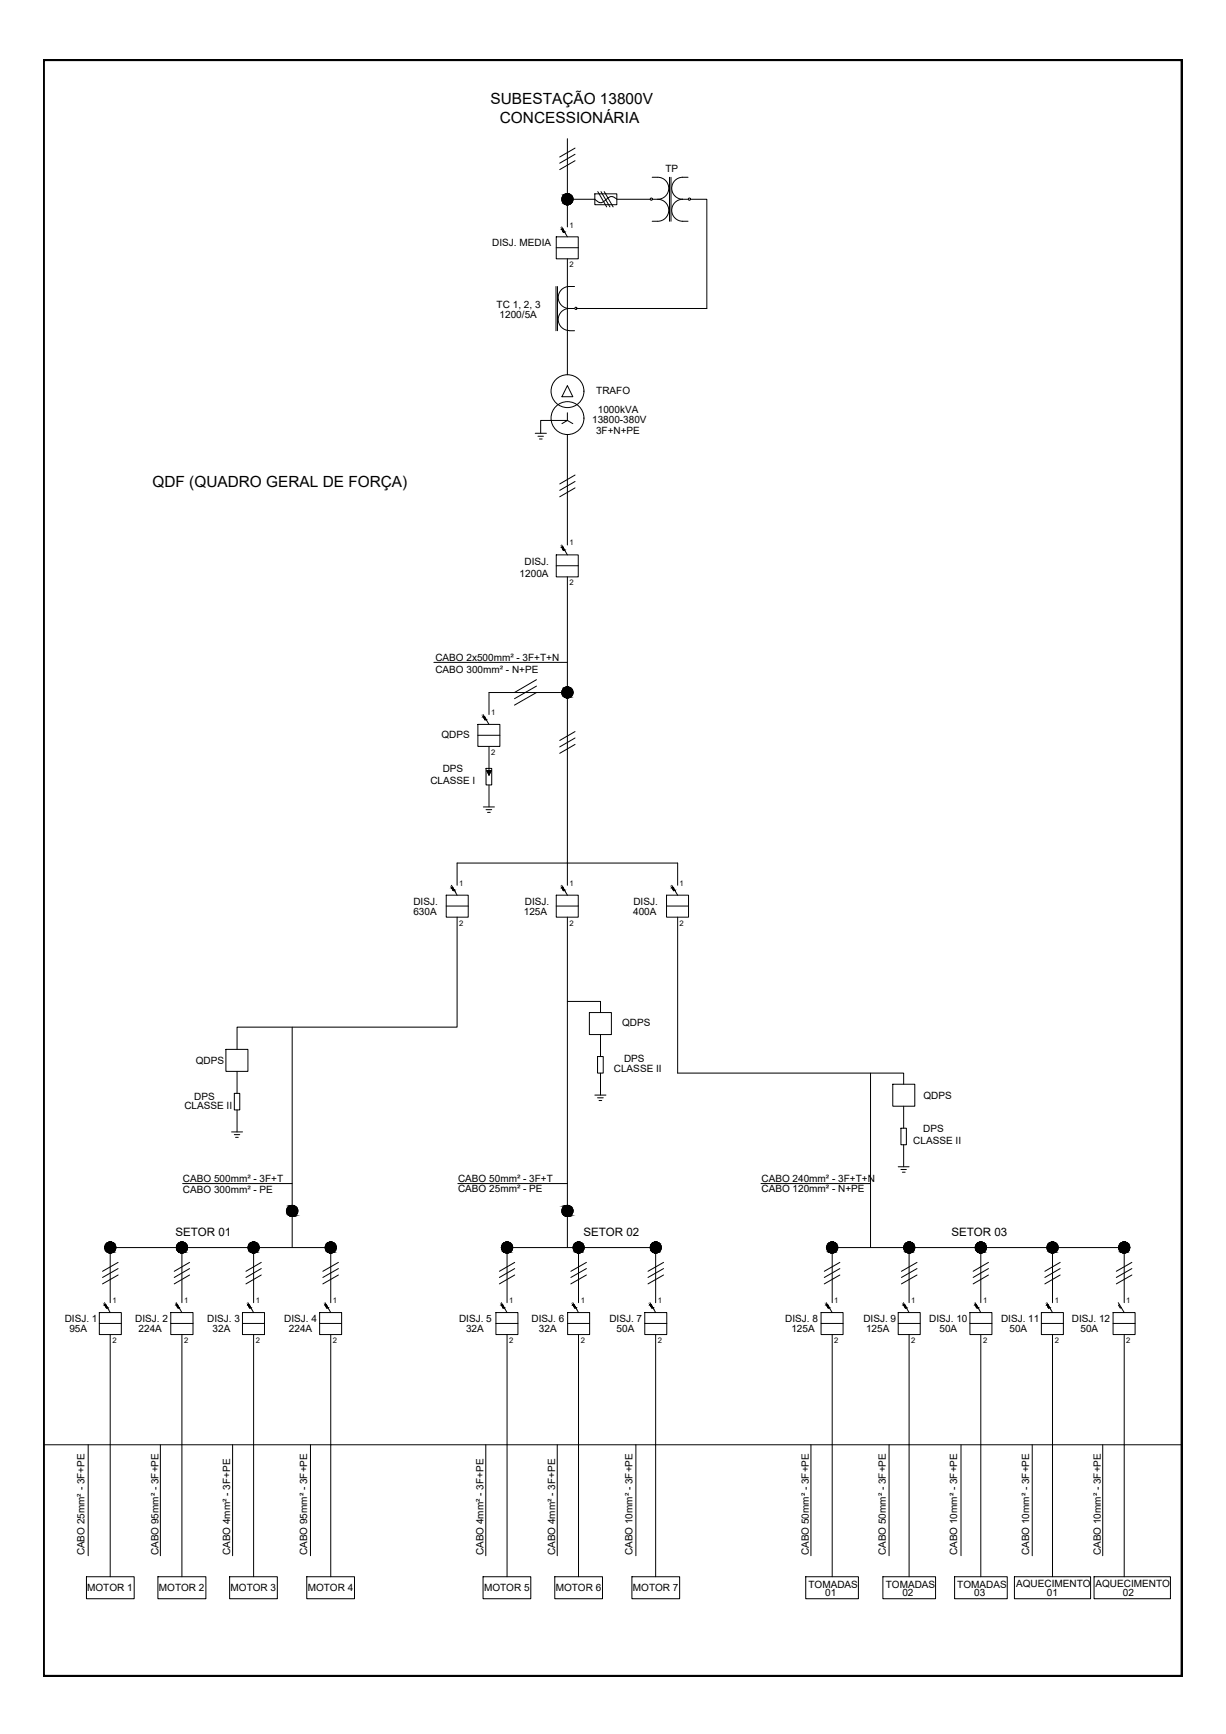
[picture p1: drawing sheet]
<svg xmlns="http://www.w3.org/2000/svg" width="210mm" height="297mm" viewBox="0 0 210 297" stroke-linecap="round" stroke-linejoin="round" font-family="sans-serif">
<!-- layer: P01 -->
<g fill="none" stroke="#000" stroke-width=".17">
<path d="M96.2 38.9l.9 1.7M96.4 39.2l-.2 .1 .3 .5 .1-.1M97.1 23.8v9.4M97.1 35.1v3.8M98.1 34.1h3.7l.5 .4a.9 .9 0 0 0 1.4-.3l.3-.1a1.02 1.02 0 0 1 1.6 0h5.7M98.5 25.4l-2.7 1.5M98.5 27.5l-2.7 1.6M98.5 26.4l-2.7 1.6M101.8 33.2h3.8v1.9h-3.8zM102.3 32.8l1.6 2.6M102.9 32.8l1.5 2.6M103.4 32.8l1.6 2.6"/>
<path d="M111.7 30.4a2.4 2.4 0 0 1 2.5 .9 1.88 1.88 0 0 1-1.6 2.8M111.7 34.1h.9M112.6 34.1a1.88 1.88 0 0 1 1.9 1.9 1.88 1.88 0 0 1-1.9 1.9h-.9M114.6 30.4v7.5M114.9 30.4v7.5M116.9 34.1h.9M116.9 37.9h.9M116.9 30.4h.9M116.9 30.4a1.88 1.88 0 0 0-1.9 1.9 1.88 1.88 0 0 0 1.9 1.8 1.88 1.88 0 0 0-1.9 1.9 1.88 1.88 0 0 0 1.9 1.9M118.2 34.1h2.8v18.7h-22.3M95.2 49.1v7.6M95.2 40.6h3.8v3.7h-3.8z"/>
<path d="M95.2 42.4h3.8M95.4 49.1v7.6M97.1 44.3v19.9M97.4 56.7h1M97.4 52.8h1M97.4 49.1h1M97.5 49.1a1.88 1.88 0 0 0-1.9 1.9 1.88 1.88 0 0 0 1.9 1.8 1.88 1.88 0 0 0-1.9 1.9 1.88 1.88 0 0 0 1.9 1.9M91.6 74.2h1.9M92.1 74.7h.9M92.4 75.2h.4M96.2 72.6l.9-.6h-4.5v2.2M97.1 66.1l1 1.9h-1.9z"/>
<path d="M97.1 70.7v1.3l1 .6M97.1 74.5v18.9M95.2 95.1h3.8v3.7h-3.8zM95.2 96.9h3.8M96.2 93.4l.9 1.7M96.4 93.7l-.2 .1 .3 .5 .1-.1M97.1 98.8v18.9M98.5 81.4l-2.7 1.5M98.5 83.6l-2.7 1.5M98.5 82.5l-2.7 1.5M74.3 113.5h22.8M91.8 116.4l-3.7 2.2"/>
<path d="M91.8 118.6l-3.7 2.2M91.8 117.5l-3.7 2.2M96.2 118.6h-12.5v3.8M97.1 119.6v32.1M81.8 124.1h3.8v3.8h-3.8zM81.8 126h3.8M82.7 122.4l1 1.7M82.7 138.2h2M82.9 122.7l-.2 .1 .3 .5 .2-.1M83.2 131.6h1v2.9h-1zM83.2 138.7h1M83.3 132h.8l-.4 .8z"/>
<path d="M83.5 139.2h.4M83.7 127.9v4.1M83.7 134.5v3.7M98.5 125.3l-2.7 1.5M98.5 127.5l-2.7 1.5M98.5 126.4l-2.7 1.5M76.4 153.3h3.8v3.8h-3.8zM76.4 155.2h3.8M77.3 151.7l1 1.6M77.5 152l-.2 .1 .3 .5 .2-.1M78.3 157.1v18.9h-37.7v3.8M78.3 151.7v-3.9h37.7v3.9"/>
<path d="M95.2 153.3h3.8v3.8h-3.8zM95.2 155.2h3.8M96.2 151.7l.9 1.6M96.4 152l-.2 .1 .3 .5 .1-.1M97.1 157.1v56.6M114.1 153.3h3.8v3.8h-3.8zM114.1 155.2h3.8M115 151.7l1 1.6M115.2 152l-.2 .1 .3 .5 .2-.1M116 157.1v26.7h33v29.9M38.7 179.8h3.7v3.7h-3.7zM50 176v37.7"/>
<path d="M97.1 171.5h5.7v2M100.9 173.5h3.8v3.7h-3.8zM102.8 177.2v3.8M39.7 193.9h1.8M40.1 187.3h.9v2.8h-.9zM40.1 194.4h.9M40.3 194.8h.5M40.6 183.5v3.8M40.6 190.1v3.8M101.8 187.6h1.9M102.3 181h1v2.8h-1zM102.3 188.1h1"/>
<path d="M102.6 188.5h.4M102.8 183.8v3.8M149 183.8h5.7v1.9M152.9 185.7h3.7v3.8h-3.7zM153.8 199.9h1.8M154.2 193.3h1v2.8h-1zM154.7 189.5v3.8M154.7 196.1v3.8M18.9 214.6v8.6M19.8 213.7h10.4M20.2 216.3l-2.6 1.5M20.2 218.4l-2.6 1.5"/>
<path d="M20.2 217.3l-2.6 1.5M31.1 214.6v8.6M31.3 202.7h18.7M32.1 213.7h10.3M32.5 216.3l-2.7 1.5M32.5 218.4l-2.7 1.5M32.5 217.3l-2.7 1.5M43.4 214.6v8.6M44.4 213.7h11.3M44.7 216.3l-2.6 1.5M44.7 218.4l-2.6 1.5M44.7 217.3l-2.6 1.5"/>
<path d="M56.6 214.6v8.6M57.9 216.3l-2.6 1.5M57.9 218.4l-2.6 1.5M57.9 217.3l-2.6 1.5M78.4 202.7h18.7M86.8 214.6v8.6M87.7 213.7h10.4M88.1 216.3l-2.6 1.5M88.1 218.4l-2.6 1.5M88.1 217.3l-2.6 1.5M99 214.6v8.6M100 213.7h11.3"/>
<path d="M100.4 216.3l-2.7 1.5M100.4 218.4l-2.7 1.5M100.4 217.3l-2.7 1.5M112.3 214.6v8.6M113.6 216.3l-2.7 1.5M113.6 218.4l-2.7 1.5M113.6 217.3l-2.7 1.5M130.3 202.7h18.7M142.5 214.6v8.6M143.4 213.7h11.3M143.8 216.3l-2.7 1.5M143.8 218.4l-2.7 1.5"/>
<path d="M143.8 217.3l-2.7 1.5M154.2 200.3h1M154.5 200.8h.5M155.6 214.6v8.6M156.6 213.7h10.4M157 216.3l-2.7 1.5M157 218.4l-2.7 1.5M157 217.3l-2.7 1.5M167.9 214.6v8.6M168.9 213.7h10.4M169.2 216.3l-2.6 1.5M169.2 218.4l-2.6 1.5"/>
<path d="M169.2 217.3l-2.6 1.5M180.2 214.6v8.6M181.1 213.7h10.4M181.5 216.3l-2.6 1.5M181.5 218.4l-2.6 1.5M181.5 217.3l-2.6 1.5M192.5 214.6v8.6M193.8 216.3l-2.7 1.5M193.8 218.4l-2.7 1.5M193.8 217.3l-2.7 1.5M17 224.8h3.8v3.8h-3.8zM17 226.7h3.8"/>
<path d="M17.9 223.2l1 1.6M18.1 223.5l-.2 .1 .3 .5 .2-.1M18.9 228.6v41.5M29.2 224.8h3.8v3.8h-3.8zM29.2 226.7h3.8M30.2 223.2l.9 1.6M30.4 223.5l-.2 .1 .3 .5 .1-.1M31.1 228.6v41.5M41.5 224.8h3.8v3.8h-3.8zM41.5 226.7h3.8M42.4 223.2l1 1.6M42.6 223.5l-.1 .1 .2 .5 .2-.1"/>
<path d="M43.4 228.6v41.5M54.7 224.8h3.8v3.8h-3.8zM54.7 226.7h3.8M55.7 223.2l.9 1.6M55.8 223.5l-.1 .1 .3 .5 .1-.1M56.6 228.6v41.5M84.9 224.8h3.8v3.8h-3.8zM84.9 226.7h3.8M85.8 223.2l1 1.6M86 223.5l-.1 .1 .2 .5 .2-.1M86.8 228.6v41.5M97.2 224.8h3.8v3.8h-3.8z"/>
<path d="M97.2 226.7h3.8M98.1 223.2l.9 1.6M98.3 223.5l-.2 .1 .3 .5 .2-.1M99 228.6v41.5M110.4 224.8h3.8v3.8h-3.8zM110.4 226.7h3.8M111.3 223.2l1 1.6M111.5 223.5l-.2 .1 .3 .5 .2-.1M112.3 228.6v41.5M140.6 224.8h3.7v3.8h-3.7zM140.6 226.7h3.7M141.5 223.2l1 1.6"/>
<path d="M141.7 223.5l-.2 .1 .3 .5 .2-.1M142.5 228.6v41.5M153.8 224.8h3.8v3.8h-3.8zM153.8 226.7h3.8M154.7 223.2l.9 1.6M154.9 223.5l-.2 .1 .3 .5 .2-.1M155.6 228.6v41.5M166.1 224.8h3.7v3.8h-3.7zM166.1 226.7h3.7M166.9 223.2l1 1.6M167.2 223.5l-.2 .1 .3 .5 .2-.1M167.9 228.6v41.5"/>
<path d="M178.3 224.8h3.8v3.8h-3.8zM178.3 226.7h3.8M179.2 223.2l1 1.6M179.4 223.5l-.1 .1 .2 .5 .2-.1M180.2 228.6v41.5M190.6 224.8h3.7v3.8h-3.7zM190.6 226.7h3.7M191.5 223.2l1 1.6M191.7 223.5l-.2 .1 .3 .5 .2-.1M192.5 228.6v41.5M7.5 247.5h194.8M15.1 247.5v19"/>
<path d="M27.5 247.5v19M39.8 247.5v19M53.2 247.5v19M83.2 247.5v19M95.4 247.5v19M108.9 247.5v19M138.8 247.5v19M152.2 247.5v19M164.5 247.5v19M176.7 247.5v19M188.8 247.5v19M14.8 270.1h8.2v3.8h-8.2z"/>
<path d="M27 270.1h8.2v3.8h-8.2zM39.3 270.1h8.2v3.8h-8.2zM52.5 270.1h8.2v3.8h-8.2zM82.7 270.1h8.2v3.8h-8.2zM95 270.1h8.2v3.8h-8.2zM108.2 270.1h8.2v3.8h-8.2zM138 270.1h9v3.8h-9zM151.2 270.1h9v3.8h-9zM163.4 270.1h9.1v3.8h-9.1zM173.7 270.1h13v3.8h-13zM187.3 270.1h13.1v3.8h-13.1z"/>
<circle cx="97.2" cy="34.1" r=".95"/>
<circle cx="111.5" cy="34.1" r=".19"/>
<circle cx="118" cy="34.1" r=".19"/>
<circle cx="98.6" cy="52.8" r=".19"/>
<circle cx="97.2" cy="71.6" r="2.82"/>
<circle cx="97.2" cy="67" r="2.82"/>
<circle cx="97.2" cy="118.6" r=".95"/>
<circle cx="18.9" cy="213.7" r=".95"/>
<circle cx="31.2" cy="213.7" r=".95"/>
<circle cx="43.4" cy="213.7" r=".95"/>
<circle cx="50" cy="207.4" r=".95"/>
<circle cx="56.6" cy="213.7" r=".95"/>
<circle cx="86.8" cy="213.7" r=".95"/>
<circle cx="97.2" cy="207.4" r=".95"/>
<circle cx="99.1" cy="213.7" r=".95"/>
<circle cx="112.3" cy="213.7" r=".95"/>
<circle cx="142.5" cy="213.7" r=".95"/>
<circle cx="155.7" cy="213.7" r=".95"/>
<circle cx="167.9" cy="213.7" r=".95"/>
<circle cx="180.2" cy="213.7" r=".95"/>
<circle cx="192.5" cy="213.7" r=".95"/>
</g>
<g fill="#000" stroke="#000" stroke-width=".17">
<path d="M96.2 39.3h.2l.2 .4zM96.2 39.3h.2zM96.2 93.8h.2l.2 .4zM96.2 93.8h.2zM82.7 122.8h.3l.2 .4zM82.7 122.8h.3zM83.3 132h.8l-.4 .8zM77.3 152.1h.2zM77.5 152.5h.3zM96.2 152.1h.2zM96.4 152.5h.2zM115 152.1h.3l.2 .4z"/>
<path d="M115 152.1h.3zM49.9 208.4h.1zM49.9 206.5h.1zM50 206.5h.2zM50 208.4h.2zM97 208.4h.1zM97 206.5h.1zM97.1 206.5h.2zM97.1 208.3h.3zM17.9 223.6h.2zM18.2 224h.2zM30.2 223.6h.2z"/>
<path d="M30.4 224h.2zM42.5 223.6h.2zM42.7 224h.2zM55.7 223.6h.2zM55.9 224h.2zM85.9 223.6h.2zM86.1 224h.2zM98.1 223.6h.2zM98.4 224h.2zM111.3 223.6h.2zM111.6 224h.2zM141.5 223.6h.3z"/>
<path d="M141.8 224h.2zM154.7 223.6h.3zM155 224h.2zM167 223.6h.2zM167.2 224h.3zM179.3 223.6h.2l.2 .4zM179.3 223.6h.2z"/>
<path d="M96.2 39.3l.2 .4h.2zM96.4 39.7h.2z"/>
<path d="M97.1 33.2h.3zM96.9 33.2h.5z"/>
<path d="M96.9 33.2l.7 .1zM96.7 33.3h.9z"/>
<path d="M96.9 35.1h.5zM96.9 35.1h.3z"/>
<path d="M96.7 33.3l1 .1zM96.5 33.4h1.2z"/>
<path d="M96.7 35h.9zM96.7 35l.7 .1z"/>
<path d="M96.5 33.4l1.3 .1-.1-.1zM96.5 33.4l1.3 .1h-1.4z"/>
<path d="M96.5 34.9h1.2zM96.5 34.9l1.1 .1z"/>
<path d="M96.4 33.5l1.5 .1-.1-.1zM96.4 33.5l1.5 .1h-1.6z"/>
<path d="M96.4 34.8l1.3 .1 .1-.1zM96.4 34.8l1.3 .1h-1.2z"/>
<path d="M96.3 33.6l1.7 .2-.1-.2zM96.3 33.6l1.7 .2h-1.7z"/>
<path d="M96.3 34.6l1.5 .2 .1-.2zM96.3 34.6l1.5 .2h-1.4z"/>
<path d="M96.3 33.8l1.8 .2-.1-.2zM96.3 33.8l1.8 .2h-1.9z"/>
<path d="M96.3 34.5l1.6 .1 .1-.1zM96.3 34.5l1.6 .1h-1.6z"/>
<path d="M96.2 34l1.9 .1v-.1zM96.2 34l1.9 .1h-1.9z"/>
<path d="M96.2 34.1l1.9 .2v-.2zM96.2 34.1l1.9 .2h-1.9z"/>
<path d="M96.2 34.3l1.8 .2 .1-.2zM96.2 34.3l1.8 .2h-1.7z"/>
<path d="M96.2 93.8l.2 .4h.2zM96.4 94.2h.2z"/>
<path d="M97.1 117.7h.3zM96.9 117.7h.5z"/>
<path d="M96.9 117.7l.7 .1zM96.7 117.8h.9z"/>
<path d="M96.9 119.5h.5zM96.9 119.5l.3 .1z"/>
<path d="M96.7 117.8l1 .1zM96.5 117.9h1.2z"/>
<path d="M96.7 119.5h.9zM96.7 119.5h.7z"/>
<path d="M96.5 117.9l1.3 .1-.1-.1zM96.5 117.9l1.3 .1h-1.4z"/>
<path d="M96.5 119.4l1.1 .1 .1-.1zM96.5 119.4l1.1 .1h-.9z"/>
<path d="M96.4 118l1.5 .1-.1-.1zM96.4 118l1.5 .1h-1.6z"/>
<path d="M96.4 119.3h1.4zM96.4 119.3l1.3 .1z"/>
<path d="M96.3 118.1l1.7 .2-.1-.2zM96.3 118.1l1.7 .2h-1.7z"/>
<path d="M96.3 119.1l1.5 .2 .1-.2zM96.3 119.1l1.5 .2h-1.4z"/>
<path d="M96.3 118.3l1.8 .2-.1-.2zM96.3 118.3l1.8 .2h-1.9z"/>
<path d="M96.3 119l1.6 .1 .1-.1zM96.3 119l1.6 .1h-1.6z"/>
<path d="M96.2 118.5l1.9 .1v-.1zM96.2 118.5l1.9 .1h-1.9z"/>
<path d="M96.2 118.6l1.9 .2v-.2zM96.2 118.6l1.9 .2h-1.9z"/>
<path d="M96.2 118.8l1.8 .2 .1-.2zM96.2 118.8l1.8 .2h-1.7z"/>
<path d="M82.7 122.8l.3 .4h.2zM83 123.2h.2z"/>
<path d="M77.3 152.1l.5 .4-.3-.4zM77.3 152.1l.5 .4h-.3z"/>
<path d="M96.2 152.1l.4 .4-.2-.4zM96.2 152.1l.4 .4h-.2z"/>
<path d="M115 152.1l.3 .4h.2zM115.3 152.5h.2z"/>
<path d="M18.8 212.8h.3zM18.6 212.8h.5z"/>
<path d="M18.6 212.8l.7 .1zM18.4 212.9h.9z"/>
<path d="M18.6 214.6h.5zM18.6 214.6h.4z"/>
<path d="M18.4 212.9l1.1 .1zM18.3 213h1.2z"/>
<path d="M18.4 214.6h.9zM18.4 214.6h.7z"/>
<path d="M18.3 213l1.3 .1-.1-.1zM18.3 213l1.3 .1h-1.4z"/>
<path d="M18.3 214.5h1.2zM18.3 214.5l1 .1z"/>
<path d="M18.2 213.1l1.5 .1-.1-.1zM18.1 213.2l.1-.1 1.5 .1z"/>
<path d="M18.2 214.3l1.3 .2 .1-.2zM18.2 214.3l1.3 .2h-1.2z"/>
<path d="M18.1 213.2l1.7 .2-.1-.2zM18.1 213.2l1.7 .2h-1.8z"/>
<path d="M18.1 214.2l1.5 .1 .1-.1zM18.1 214.2l1.5 .1h-1.4z"/>
<path d="M18 213.4l1.8 .1v-.1zM18 213.4l1.8 .1h-1.9z"/>
<path d="M18 214.1l1.7 .1 .1-.1zM18 214.1l1.7 .1h-1.6z"/>
<path d="M17.9 213.5l1.9 .2v-.2zM17.9 213.5l1.9 .2h-1.9z"/>
<path d="M17.9 213.9l1.9 .2v-.2zM17.9 213.9l1.9 .2h-1.8z"/>
<path d="M17.9 213.7l1.9 .2v-.2zM17.9 213.7l1.9 .2h-1.9z"/>
<path d="M31.1 212.8h.3zM30.9 212.8h.5z"/>
<path d="M30.9 212.8l.7 .1zM30.7 212.9h.9z"/>
<path d="M30.9 214.6h.5zM30.9 214.6h.3z"/>
<path d="M30.7 212.9l1 .1zM30.6 213h1.1z"/>
<path d="M30.7 214.6h.9zM30.7 214.6h.7z"/>
<path d="M30.6 213l1.2 .1-.1-.1zM30.6 213l1.2 .1h-1.3z"/>
<path d="M30.6 214.5h1.1zM30.6 214.5l1 .1z"/>
<path d="M30.5 213.1l1.4 .1-.1-.1zM30.3 213.2l.2-.1 1.4 .1z"/>
<path d="M30.5 214.3l1.2 .2 .1-.2zM30.5 214.3l1.2 .2h-1.1z"/>
<path d="M30.3 213.2l1.7 .2-.1-.2zM30.3 213.2l1.7 .2h-1.7z"/>
<path d="M30.3 214.2l1.5 .1 .1-.1zM30.3 214.2l1.5 .1h-1.3z"/>
<path d="M30.3 213.4l1.8 .1-.1-.1zM30.3 213.4l1.8 .1h-1.9z"/>
<path d="M30.3 214.1l1.6 .1 .1-.1zM30.3 214.1l1.6 .1h-1.6z"/>
<path d="M30.2 213.5l1.9 .2v-.2zM30.2 213.5l1.9 .2h-1.9z"/>
<path d="M30.2 213.7l1.9 .2v-.2zM30.2 213.7l1.9 .2h-1.9z"/>
<path d="M30.2 213.9l1.8 .2 .1-.2zM30.2 213.9l1.8 .2h-1.7z"/>
<path d="M43.3 212.8h.4zM43.2 212.8h.5z"/>
<path d="M43.2 212.8l.6 .1zM43 212.9h.8z"/>
<path d="M43.2 214.6h.5zM43.2 214.6h.3z"/>
<path d="M43 212.9l1 .1zM42.8 213h1.2z"/>
<path d="M43 214.6h.8zM43 214.6h.7z"/>
<path d="M42.8 213l1.3 .1-.1-.1zM42.8 213l1.3 .1h-1.4z"/>
<path d="M42.8 214.5h1.2zM42.8 214.5l1 .1z"/>
<path d="M42.7 213.1l1.5 .1-.1-.1zM42.7 213.1l1.5 .1h-1.6z"/>
<path d="M42.7 214.3l1.3 .2 .1-.2zM42.7 214.3l1.3 .2h-1.2z"/>
<path d="M42.6 213.2l1.7 .2-.1-.2zM42.6 213.2l1.7 .2h-1.8z"/>
<path d="M42.6 214.2l1.5 .1 .1-.1zM42.6 214.2l1.5 .1h-1.4z"/>
<path d="M42.5 213.4l1.9 .1-.1-.1zM42.5 213.4l1.9 .1h-1.9z"/>
<path d="M42.5 214.1l1.7 .1 .1-.1zM42.5 214.1l1.7 .1h-1.6z"/>
<path d="M42.5 213.5l1.9 .2v-.2zM42.5 213.5l1.9 .2h-2z"/>
<path d="M42.4 213.7l2 .2v-.2zM42.4 213.7l2 .2h-1.9z"/>
<path d="M42.5 213.9l1.8 .2 .1-.2zM42.5 213.9l1.8 .2h-1.8z"/>
<path d="M49.9 206.5l.1 .1zM49.7 206.6h.3z"/>
<path d="M49.7 206.6h.3zM49.6 206.6h.4z"/>
<path d="M49.6 206.6l.4 .1zM49.4 206.7h.6z"/>
<path d="M49.4 206.7l.6 .2v-.2zM49.4 206.7l.6 .2h-.7z"/>
<path d="M49.3 206.9l.7 .1v-.1zM49.3 206.9l.7 .1h-.8z"/>
<path d="M49.2 207l.8 .1v-.1zM49.2 207l.8 .1h-.9z"/>
<path d="M49.1 207.1l.9 .2v-.2zM49.1 207.1l.9 .2h-.9z"/>
<path d="M49.1 207.3l.9 .1v-.1zM49.1 207.3l.9 .1h-.9z"/>
<path d="M49.1 207.4l.9 .2v-.2zM49.1 207.4l.9 .2h-.9z"/>
<path d="M49.1 207.6l.9 .2v-.2zM49.1 207.6l.9 .2h-.9z"/>
<path d="M49.1 207.8l.9 .1v-.1zM49.1 207.8l.9 .1h-.8z"/>
<path d="M49.2 207.9l.8 .1v-.1zM49.2 207.9l.8 .1h-.7z"/>
<path d="M49.3 208l.7 .2v-.2zM49.3 208l.7 .2h-.6z"/>
<path d="M49.4 208.2l.6 .1zM49.4 208.2l.6 .1z"/>
<path d="M49.6 208.3h.4zM49.6 208.3h.4z"/>
<path d="M49.7 208.3l.3 .1zM49.7 208.3l.3 .1z"/>
<path d="M50 206.5l.3 .1zM50 206.5l.3 .1z"/>
<path d="M50 206.6h.5zM50 206.6h.5z"/>
<path d="M50 208.3h.3zM50 208.3l.2 .1z"/>
<path d="M50 206.6l.6 .1zM50 206.6l.6 .1z"/>
<path d="M50 208.3h.5zM50 208.3h.3z"/>
<path d="M50 206.7l.7 .2-.1-.2zM50 206.7l.7 .2h-.7z"/>
<path d="M50 208.2h.6zM50 208.2l.5 .1z"/>
<path d="M50 206.9l.8 .1-.1-.1zM50 206.9l.8 .1h-.8z"/>
<path d="M50 208l.6 .2 .1-.2zM50 208l.6 .2h-.6z"/>
<path d="M50 207l.9 .1-.1-.1zM50 207l.9 .1h-.9z"/>
<path d="M50 207.9l.7 .1 .1-.1zM50 207.9l.7 .1h-.7z"/>
<path d="M50 207.1l1 .2-.1-.2zM50 207.1l1 .2h-1z"/>
<path d="M50 207.8l.8 .1 .1-.1zM50 207.8l.8 .1h-.8z"/>
<path d="M50 207.3l1 .1v-.1zM50 207.3l1 .1h-1z"/>
<path d="M50 207.4l1 .2v-.2zM50 207.4l1 .2h-1z"/>
<path d="M50 207.6l.9 .2 .1-.2zM50 207.6l.9 .2h-.9z"/>
<path d="M56.5 212.8h.4zM56.4 212.8h.5z"/>
<path d="M56.4 212.8l.7 .1zM56.2 212.9h.9z"/>
<path d="M56.4 214.6h.5zM56.4 214.6h.3z"/>
<path d="M56.2 212.9l1 .1zM56 213h1.2z"/>
<path d="M56.2 214.6h.9zM56.2 214.6h.7z"/>
<path d="M56 213l1.3 .1-.1-.1zM56 213l1.3 .1h-1.4z"/>
<path d="M56 214.5h1.2zM56 214.5l1.1 .1z"/>
<path d="M55.9 213.1l1.5 .1-.1-.1zM55.9 213.1l1.5 .1h-1.6z"/>
<path d="M55.9 214.3l1.3 .2 .1-.2zM55.9 214.3l1.3 .2h-1.2z"/>
<path d="M55.8 213.2l1.7 .2-.1-.2zM55.8 213.2l1.7 .2h-1.8z"/>
<path d="M55.8 214.2l1.5 .1 .1-.1zM55.8 214.2l1.5 .1h-1.4z"/>
<path d="M55.7 213.4l1.9 .1-.1-.1zM55.7 213.4l1.9 .1h-1.9z"/>
<path d="M55.7 214.1l1.7 .1 .1-.1zM55.7 214.1l1.7 .1h-1.6z"/>
<path d="M55.7 213.5l1.9 .2v-.2zM55.7 213.5l1.9 .2h-1.9z"/>
<path d="M55.7 213.7l1.9 .2v-.2zM55.7 213.7l1.9 .2h-1.9z"/>
<path d="M55.7 213.9l1.8 .2 .1-.2zM55.7 213.9l1.8 .2h-1.8z"/>
<path d="M86.7 212.8h.4zM86.6 212.8h.5z"/>
<path d="M86.6 212.8l.6 .1zM86.4 212.9h.8z"/>
<path d="M86.6 214.6h.5zM86.6 214.6h.3z"/>
<path d="M86.4 212.9l1 .1zM86.2 213h1.2z"/>
<path d="M86.4 214.6h.8zM86.4 214.6h.7z"/>
<path d="M86.2 213l1.3 .1-.1-.1zM86.2 213l1.3 .1h-1.4z"/>
<path d="M86.2 214.5h1.2zM86.2 214.5l1 .1z"/>
<path d="M86.1 213.1l1.5 .1-.1-.1zM86.1 213.1l1.5 .1h-1.6z"/>
<path d="M86.1 214.3l1.3 .2 .1-.2zM86.1 214.3l1.3 .2h-1.2z"/>
<path d="M86 213.2l1.7 .2-.1-.2zM86 213.2l1.7 .2h-1.8z"/>
<path d="M86 214.2l1.5 .1 .1-.1zM86 214.2l1.5 .1h-1.4z"/>
<path d="M85.9 213.4l1.8 .1v-.1zM85.9 213.4l1.8 .1h-1.8z"/>
<path d="M85.9 214.1l1.7 .1 .1-.1zM85.9 214.1l1.7 .1h-1.6z"/>
<path d="M85.9 213.5l1.8 .2v-.2zM85.9 213.5l1.8 .2h-1.9z"/>
<path d="M85.8 213.7l1.9 .2v-.2zM85.8 213.7l1.9 .2h-1.8z"/>
<path d="M85.9 213.9l1.8 .2v-.2zM85.9 213.9l1.8 .2h-1.8z"/>
<path d="M97 206.5l.1 .1zM96.8 206.6h.3z"/>
<path d="M96.8 206.6h.3zM96.7 206.6h.4z"/>
<path d="M96.7 206.6l.4 .1zM96.5 206.7h.6z"/>
<path d="M96.5 206.7l.6 .2v-.2zM96.4 206.9l.1-.2 .6 .2z"/>
<path d="M96.4 206.9l.7 .1v-.1zM96.4 206.9l.7 .1h-.8z"/>
<path d="M96.3 207l.8 .1v-.1zM96.3 207l.8 .1h-.8z"/>
<path d="M96.3 207.1l.8 .2v-.2zM96.3 207.1l.8 .2h-.9z"/>
<path d="M96.2 207.3l.9 .1v-.1zM96.2 207.3l.9 .1h-.9z"/>
<path d="M96.2 207.4l.9 .2v-.2zM96.2 207.4l.9 .2h-.9z"/>
<path d="M96.2 207.6l.9 .2v-.2zM96.2 207.6l.9 .2h-.8z"/>
<path d="M96.3 207.8l.8 .1v-.1zM96.3 207.8l.8 .1h-.8z"/>
<path d="M96.3 207.9l.8 .1v-.1zM96.3 207.9l.8 .1h-.7z"/>
<path d="M96.4 208l.7 .2v-.2zM96.4 208l.7 .2h-.6z"/>
<path d="M96.5 208.2l.6 .1zM96.5 208.2l.6 .1z"/>
<path d="M96.7 208.3h.4zM96.7 208.3h.4z"/>
<path d="M96.8 208.3l.3 .1zM96.8 208.3l.3 .1z"/>
<path d="M97.1 206.5l.3 .1zM97.1 206.5l.3 .1z"/>
<path d="M97.1 208.4h.2zM97.1 208.3l.2 .1z"/>
<path d="M97.1 206.6h.5zM97.1 206.6h.5z"/>
<path d="M97.1 206.6l.6 .1zM97.1 206.6l.6 .1z"/>
<path d="M97.1 208.3h.5zM97.1 208.3h.3z"/>
<path d="M97.1 206.7l.8 .2-.2-.2zM97.1 206.7l.8 .2h-.8z"/>
<path d="M97.1 208.2h.6zM97.1 208.2l.5 .1z"/>
<path d="M97.1 206.9l.8 .1v-.1zM97.1 206.9l.8 .1h-.8z"/>
<path d="M97.1 208l.6 .2 .2-.2zM97.1 208l.6 .2h-.6z"/>
<path d="M97.1 207l.9 .1-.1-.1zM97.1 207l.9 .1h-.9z"/>
<path d="M97.1 207.9l.8 .1v-.1zM97.1 207.9l.8 .1h-.8z"/>
<path d="M97.1 207.1l1 .2-.1-.2zM97.1 207.1l1 .2h-1z"/>
<path d="M97.1 207.8l.8 .1 .1-.1zM97.1 207.8l.8 .1h-.8z"/>
<path d="M97.1 207.3l1 .1v-.1zM97.1 207.3l1 .1h-1z"/>
<path d="M97.1 207.4l1 .2v-.2zM97.1 207.4l1 .2h-1z"/>
<path d="M97.1 207.6l.9 .2 .1-.2zM97.1 207.6l.9 .2h-.9z"/>
<path d="M99 212.8h.3zM98.8 212.8h.5z"/>
<path d="M98.8 212.8l.7 .1zM98.7 212.9h.8z"/>
<path d="M98.8 214.6h.5zM98.8 214.6h.4z"/>
<path d="M98.7 212.9l.9 .1zM98.5 213h1.1z"/>
<path d="M98.7 214.6h.8zM98.7 214.6h.6z"/>
<path d="M98.5 213l1.3 .1-.2-.1zM98.5 213l1.3 .1h-1.4z"/>
<path d="M98.5 214.5h1.1zM98.5 214.5l1 .1z"/>
<path d="M98.4 213.1l1.5 .1-.1-.1zM98.4 213.1l1.5 .1h-1.6z"/>
<path d="M98.4 214.3l1.2 .2 .2-.2zM98.4 214.3l1.2 .2h-1.1z"/>
<path d="M98.3 213.2l1.6 .2v-.2zM98.3 213.2l1.6 .2h-1.7z"/>
<path d="M98.3 214.2l1.5 .1 .1-.1zM98.3 214.2l1.5 .1h-1.4z"/>
<path d="M98.2 213.4l1.8 .1-.1-.1zM98.2 213.4l1.8 .1h-1.8z"/>
<path d="M98.2 214.1l1.7 .1v-.1zM98.2 214.1l1.7 .1h-1.6z"/>
<path d="M98.2 213.5l1.8 .2v-.2zM98.2 213.5l1.8 .2h-1.9z"/>
<path d="M98.2 213.9l1.7 .2 .1-.2zM98.2 213.9l1.7 .2h-1.7z"/>
<path d="M98.1 213.7l1.9 .2v-.2zM98.1 213.7l1.9 .2h-1.8z"/>
<path d="M112.2 212.8h.4zM112 212.8h.6z"/>
<path d="M112 212.8l.7 .1zM111.8 212.9h.9z"/>
<path d="M112 214.6h.6zM112 214.6h.3z"/>
<path d="M111.8 212.9l1 .1zM111.7 213h1.1z"/>
<path d="M111.8 214.6h.9zM111.8 214.6h.8z"/>
<path d="M111.7 213l1.3 .1-.2-.1zM111.7 213l1.3 .1h-1.4z"/>
<path d="M111.7 214.5h1.1zM111.7 214.5l1 .1z"/>
<path d="M111.6 213.1l1.5 .1-.1-.1zM111.6 213.1l1.5 .1h-1.7z"/>
<path d="M111.6 214.3l1.2 .2 .2-.2zM111.6 214.3l1.2 .2h-1.1z"/>
<path d="M111.4 213.2l1.7 .2v-.2zM111.4 213.2l1.7 .2h-1.7z"/>
<path d="M111.4 214.2l1.6 .1 .1-.1zM111.4 214.2l1.6 .1h-1.4z"/>
<path d="M111.4 213.4l1.8 .1-.1-.1zM111.4 213.4l1.8 .1h-1.8z"/>
<path d="M111.4 214.1l1.7 .1v-.1zM111.4 214.1l1.7 .1h-1.7z"/>
<path d="M111.4 213.5l1.8 .2v-.2zM111.4 213.5l1.8 .2h-1.9z"/>
<path d="M111.4 213.9l1.7 .2 .1-.2zM111.4 213.9l1.7 .2h-1.7z"/>
<path d="M111.3 213.7l1.9 .2v-.2zM111.3 213.7l1.9 .2h-1.8z"/>
<path d="M142.4 212.8h.3zM142.2 212.8h.5z"/>
<path d="M142.2 212.8l.7 .1zM142.1 212.9h.8z"/>
<path d="M142.2 214.6h.5zM142.2 214.6h.4z"/>
<path d="M142.1 212.9l.9 .1zM141.9 213h1.1z"/>
<path d="M142.1 214.6h.8zM142.1 214.6h.6z"/>
<path d="M141.9 213l1.3 .1-.2-.1zM141.9 213l1.3 .1h-1.4z"/>
<path d="M141.9 214.5h1.1zM141.9 214.5l1 .1z"/>
<path d="M141.8 213.1l1.4 .1v-.1zM141.8 213.1l1.4 .1h-1.5z"/>
<path d="M141.8 214.3l1.2 .2 .2-.2zM141.8 214.3l1.2 .2h-1.1z"/>
<path d="M141.7 213.2l1.6 .2-.1-.2zM141.7 213.2l1.6 .2h-1.7z"/>
<path d="M141.7 214.2l1.5 .1v-.1zM141.7 214.2l1.5 .1h-1.4z"/>
<path d="M141.6 213.4l1.8 .1-.1-.1zM141.6 213.4l1.8 .1h-1.9z"/>
<path d="M141.6 214.1l1.6 .1 .1-.1zM141.6 214.1l1.6 .1h-1.5z"/>
<path d="M141.5 213.5l1.9 .2v-.2zM141.5 213.5l1.9 .2h-1.9z"/>
<path d="M141.5 213.9l1.8 .2 .1-.2zM141.5 213.9l1.8 .2h-1.7z"/>
<path d="M141.5 213.7l1.9 .2v-.2zM141.5 213.7l1.9 .2h-1.9z"/>
<path d="M155.6 212.8h.3zM155.4 212.8h.5z"/>
<path d="M155.4 212.8l.7 .1zM155.3 212.9h.8z"/>
<path d="M155.4 214.6h.5zM155.4 214.6h.4z"/>
<path d="M155.3 212.9l.9 .1zM155.1 213h1.1z"/>
<path d="M155.3 214.6h.8zM155.3 214.6h.6z"/>
<path d="M155.1 213l1.3 .1-.2-.1zM155.1 213l1.3 .1h-1.4z"/>
<path d="M155.1 214.5h1.1zM155.1 214.5l1 .1z"/>
<path d="M155 213.1l1.4 .1v-.1zM155 213.1l1.4 .1h-1.5z"/>
<path d="M155 214.3l1.2 .2 .2-.2zM155 214.3l1.2 .2h-1.1z"/>
<path d="M154.9 213.2l1.6 .2-.1-.2zM154.9 213.2l1.6 .2h-1.7z"/>
<path d="M154.9 214.2l1.5 .1v-.1zM154.9 214.2l1.5 .1h-1.4z"/>
<path d="M154.8 213.4l1.8 .1-.1-.1zM154.8 213.4l1.8 .1h-1.8z"/>
<path d="M154.8 214.1l1.6 .1 .1-.1zM154.8 214.1l1.6 .1h-1.5z"/>
<path d="M154.8 213.5l1.8 .2v-.2zM154.8 213.5l1.8 .2h-1.9z"/>
<path d="M154.8 213.9l1.7 .2 .1-.2zM154.8 213.9l1.7 .2h-1.7z"/>
<path d="M154.7 213.7l1.9 .2v-.2zM154.7 213.7l1.9 .2h-1.8z"/>
<path d="M167.8 212.8h.4zM167.7 212.8h.5z"/>
<path d="M167.7 212.8l.6 .1zM167.5 212.9h.8z"/>
<path d="M167.7 214.6h.5zM167.7 214.6h.3z"/>
<path d="M167.5 212.9l1 .1zM167.4 213h1.1z"/>
<path d="M167.5 214.6h.8zM167.5 214.6h.7z"/>
<path d="M167.4 213l1.2 .1-.1-.1zM167.4 213l1.2 .1h-1.4z"/>
<path d="M167.4 214.5h1.1zM167.4 214.5l.9 .1z"/>
<path d="M167.2 213.1l1.5 .1-.1-.1zM167.2 213.1l1.5 .1h-1.6z"/>
<path d="M167.2 214.3l1.3 .2 .1-.2zM167.2 214.3l1.3 .2h-1.1z"/>
<path d="M167.1 213.2l1.7 .2-.1-.2zM167.1 213.2l1.7 .2h-1.8z"/>
<path d="M167.1 214.2l1.5 .1 .1-.1zM167.1 214.2l1.5 .1h-1.4z"/>
<path d="M167 213.4l1.9 .1-.1-.1zM167 213.4l1.9 .1h-1.9z"/>
<path d="M167 214.1l1.7 .1 .1-.1zM167 214.1l1.7 .1h-1.6z"/>
<path d="M167 213.5l1.9 .2v-.2zM167 213.5l1.9 .2h-1.9z"/>
<path d="M167 213.7l1.9 .2v-.2zM167 213.7l1.9 .2h-1.9z"/>
<path d="M167 213.9l1.8 .2 .1-.2zM167 213.9l1.8 .2h-1.8z"/>
<path d="M180.1 212.8h.4zM179.9 212.8h.6z"/>
<path d="M179.9 212.8l.7 .1zM179.8 212.9h.8z"/>
<path d="M179.9 214.6h.6zM179.9 214.6h.4z"/>
<path d="M179.8 212.9l.9 .1zM179.6 213h1.1z"/>
<path d="M179.8 214.6h.8zM179.8 214.6h.7z"/>
<path d="M179.6 213l1.3 .1-.2-.1zM179.6 213l1.3 .1h-1.4z"/>
<path d="M179.6 214.5h1.1zM179.6 214.5l1 .1z"/>
<path d="M179.5 213.1l1.5 .1-.1-.1zM179.5 213.1l1.5 .1h-1.6z"/>
<path d="M179.5 214.3l1.2 .2 .2-.2zM179.5 214.3l1.2 .2h-1.1z"/>
<path d="M179.4 213.2l1.7 .2-.1-.2zM179.4 213.2l1.7 .2h-1.8z"/>
<path d="M179.4 214.2l1.5 .1 .1-.1zM179.4 214.2l1.5 .1h-1.4z"/>
<path d="M179.3 213.4l1.8 .1v-.1zM179.3 213.4l1.8 .1h-1.8z"/>
<path d="M179.3 214.1l1.7 .1 .1-.1zM179.3 214.1l1.7 .1h-1.6z"/>
<path d="M179.3 213.5l1.8 .2v-.2zM179.3 213.5l1.8 .2h-1.8z"/>
<path d="M179.3 213.7l1.8 .2v-.2zM179.3 213.7l1.8 .2h-1.8z"/>
<path d="M179.3 213.9l1.8 .2v-.2zM179.3 213.9l1.8 .2h-1.8z"/>
<path d="M192.4 212.8h.3zM192.2 212.8h.5z"/>
<path d="M192.2 212.8l.7 .1zM192.1 212.9h.8z"/>
<path d="M192.2 214.6h.5zM192.2 214.6h.4z"/>
<path d="M192.1 212.9l.9 .1zM191.9 213h1.1z"/>
<path d="M192.1 214.6h.8zM192.1 214.6h.6z"/>
<path d="M191.9 213l1.3 .1-.2-.1zM191.9 213l1.3 .1h-1.4z"/>
<path d="M191.9 214.5h1.1zM191.9 214.5l1 .1z"/>
<path d="M191.8 213.1l1.5 .1-.1-.1zM191.8 213.1l1.5 .1h-1.6z"/>
<path d="M191.8 214.3l1.2 .2 .2-.2zM191.8 214.3l1.2 .2h-1.1z"/>
<path d="M191.7 213.2l1.6 .2v-.2zM191.7 213.2l1.6 .2h-1.7z"/>
<path d="M191.7 214.2l1.5 .1 .1-.1zM191.7 214.2l1.5 .1h-1.4z"/>
<path d="M191.6 213.4l1.8 .1-.1-.1zM191.6 213.4l1.8 .1h-1.9z"/>
<path d="M191.6 214.1l1.7 .1v-.1zM191.6 214.1l1.7 .1h-1.6z"/>
<path d="M191.5 213.5l1.9 .2v-.2zM191.5 213.5l1.9 .2h-1.9z"/>
<path d="M191.5 213.9l1.8 .2 .1-.2zM191.5 213.9l1.8 .2h-1.7z"/>
<path d="M191.5 213.7l1.9 .2v-.2zM191.5 213.7l1.9 .2h-1.9z"/>
<path d="M17.9 223.6l.5 .4-.3-.4zM17.9 223.6l.5 .4h-.2z"/>
<path d="M30.2 223.6l.4 .4-.2-.4zM30.2 223.6l.4 .4h-.2z"/>
<path d="M42.5 223.6l.4 .4-.2-.4zM42.5 223.6l.4 .4h-.2z"/>
<path d="M55.7 223.6l.4 .4-.2-.4zM55.7 223.6l.4 .4h-.2z"/>
<path d="M85.9 223.6l.4 .4-.2-.4zM85.9 223.6l.4 .4h-.2z"/>
<path d="M98.1 223.6l.5 .4-.3-.4zM98.1 223.6l.5 .4h-.2z"/>
<path d="M111.3 223.6l.5 .4-.3-.4zM111.3 223.6l.5 .4h-.2z"/>
<path d="M141.5 223.6l.5 .4-.2-.4zM141.5 223.6l.5 .4h-.2z"/>
<path d="M154.7 223.6l.5 .4-.2-.4zM154.7 223.6l.5 .4h-.2z"/>
<path d="M167 223.6l.5 .4-.3-.4zM167 223.6l.5 .4h-.3z"/>
<path d="M179.3 223.6l.2 .4h.2zM179.5 224h.2z"/>
</g>
<!-- layer: 0 -->
<path d="M7.4 10.2h195v277h-195z" fill="none" stroke="#000" stroke-width=".51"/>
<g font-size="2.6">
<text x="84" y="17.8">SUBESTAÇÃO 13800V</text>
<text x="85.6" y="21">CONCESSIONÁRIA</text>
<text x="26.1" y="83.5">QDF (QUADRO GERAL DE FORÇA)</text>
</g>
<g font-size="2">
<text x="30" y="211.7">SETOR 01</text>
<text x="99.9" y="211.7">SETOR 02</text>
<text x="162.9" y="211.7">SETOR 03</text>
</g>
<g font-size="1.7">
<text x="113.9" y="29.5">TP</text>
<text x="84.3" y="42.2">DISJ. MEDIA</text>
<text x="85" y="52.8">TC 1, 2, 3</text>
<text x="85.5" y="54.5">1200/5A</text>
<text x="102.1" y="67.5">TRAFO</text>
<text x="102.3" y="70.8">1000kVA</text>
<text x="101.4" y="72.5">13800-380V</text>
<text x="102.1" y="74.3">3F+N+PE</text>
<text x="89" y="98.8">1200A</text>
<text x="89.8" y="96.7">DISJ.</text>
<text x="74.5" y="113.3">CABO 2x500mm² - 3F+T+N</text>
<text x="74.5" y="115.2">CABO 300mm² - N+PE</text>
<text x="75.6" y="126.4">QDPS</text>
<text x="73.7" y="134.3">CLASSE I</text>
<text x="75.8" y="132.3">DPS</text>
<text x="70.8" y="155">DISJ.</text>
<text x="89.9" y="155">DISJ.</text>
<text x="108.4" y="155">DISJ.</text>
<text x="70.8" y="156.7">630A</text>
<text x="89.7" y="156.7">125A</text>
<text x="108.4" y="156.7">400A</text>
<text x="106.5" y="175.7">QDPS</text>
<text x="33.5" y="182.2">QDPS</text>
<text x="105.1" y="183.6">CLASSE II</text>
<text x="106.8" y="181.9">DPS</text>
<text x="31.6" y="189.9">CLASSE II</text>
<text x="33.3" y="188.4">DPS</text>
<text x="158.1" y="188.3">QDPS</text>
<text x="156.4" y="195.9">CLASSE II</text>
<text x="158.1" y="194">DPS</text>
<text x="31.3" y="202.5">CABO 500mm² - 3F+T</text>
<text x="78.4" y="202.5">CABO 50mm² - 3F+T</text>
<text x="130.4" y="202.5">CABO 240mm² - 3F+T+N</text>
<text x="31.3" y="204.3">CABO 300mm² - PE</text>
<text x="78.4" y="204.2">CABO 25mm² - PE</text>
<text x="130.4" y="204.3">CABO 120mm² - N+PE</text>
<text x="11.1" y="226.5">DISJ. 1</text>
<text x="23.1" y="226.5">DISJ. 2</text>
<text x="35.5" y="226.5">DISJ. 3</text>
<text x="48.7" y="226.5">DISJ. 4</text>
<text x="78.6" y="226.5">DISJ. 5</text>
<text x="91" y="226.5">DISJ. 6</text>
<text x="104.3" y="226.5">DISJ. 7</text>
<text x="134.4" y="226.5">DISJ. 8</text>
<text x="147.8" y="226.5">DISJ. 9</text>
<text x="159.1" y="226.5">DISJ. 10</text>
<text x="171.4" y="226.5">DISJ. 11</text>
<text x="183.5" y="226.5">DISJ. 12</text>
<text x="11.9" y="228.2">95A</text>
<text x="23.7" y="228.2">224A</text>
<text x="36.4" y="228.2">32A</text>
<text x="49.5" y="228.2">224A</text>
<text x="79.8" y="228.2">32A</text>
<text x="92.3" y="228.2">32A</text>
<text x="105.6" y="228.2">50A</text>
<text x="135.5" y="228.2">125A</text>
<text x="148.3" y="228.2">125A</text>
<text x="160.9" y="228.2">50A</text>
<text x="172.8" y="228.2">50A</text>
<text x="185" y="228.2">50A</text>
<text x="14.5" y="266.5" transform="rotate(-90 14.5 266.5)">CABO 25mm² - 3F+PE</text>
<text x="27.1" y="266.4" transform="rotate(-90 27.1 266.4)">CABO 95mm² - 3F+PE</text>
<text x="39.4" y="266.4" transform="rotate(-90 39.4 266.4)">CABO 4mm² - 3F+PE</text>
<text x="52.6" y="266.4" transform="rotate(-90 52.6 266.4)">CABO 95mm² - 3F+PE</text>
<text x="82.8" y="266.4" transform="rotate(-90 82.8 266.4)">CABO 4mm² - 3F+PE</text>
<text x="95.1" y="266.4" transform="rotate(-90 95.1 266.4)">CABO 4mm² - 3F+PE</text>
<text x="108.3" y="266.4" transform="rotate(-90 108.3 266.4)">CABO 10mm² - 3F+PE</text>
<text x="138.5" y="266.4" transform="rotate(-90 138.5 266.4)">CABO 50mm² - 3F+PE</text>
<text x="151.7" y="266.4" transform="rotate(-90 151.7 266.4)">CABO 50mm² - 3F+PE</text>
<text x="163.9" y="266.4" transform="rotate(-90 163.9 266.4)">CABO 10mm² - 3F+PE</text>
<text x="176.2" y="266.4" transform="rotate(-90 176.2 266.4)">CABO 10mm² - 3F+PE</text>
<text x="188.5" y="266.4" transform="rotate(-90 188.5 266.4)">CABO 10mm² - 3F+PE</text>
<text x="14.9" y="272.5">MOTOR 1</text>
<text x="27.2" y="272.5">MOTOR 2</text>
<text x="39.5" y="272.5">MOTOR 3</text>
<text x="52.7" y="272.5">MOTOR 4</text>
<text x="82.9" y="272.5">MOTOR 5</text>
<text x="95.2" y="272.5">MOTOR 6</text>
<text x="108.4" y="272.5">MOTOR 7</text>
<text x="138.4" y="272">TOMADAS</text>
<text x="141.3" y="273.3">01</text>
<text x="151.7" y="272">TOMADAS</text>
<text x="154.5" y="273.3">02</text>
<text x="163.9" y="272">TOMADAS</text>
<text x="166.8" y="273.3">03</text>
<text x="174" y="271.9">AQUECIMENTO</text>
<text x="179.2" y="273.3">01</text>
<text x="187.6" y="271.9">AQUECIMENTO</text>
<text x="192.3" y="273.3">02</text>
</g>
<g font-size="1.3">
<text x="97.5" y="39">1</text>
<text x="97.5" y="45.8">2</text>
<text x="97.5" y="93.4">1</text>
<text x="97.5" y="100.3">2</text>
<text x="84.1" y="122.5">1</text>
<text x="84.1" y="129.3">2</text>
<text x="78.6" y="151.8">1</text>
<text x="97.5" y="151.8">1</text>
<text x="116.4" y="151.8">1</text>
<text x="78.6" y="158.6">2</text>
<text x="97.5" y="158.6">2</text>
<text x="116.4" y="158.6">2</text>
<text x="19.2" y="223.3">1</text>
<text x="31.5" y="223.3">1</text>
<text x="43.8" y="223.3">1</text>
<text x="57" y="223.3">1</text>
<text x="87.2" y="223.3">1</text>
<text x="99.4" y="223.3">1</text>
<text x="112.6" y="223.3">1</text>
<text x="142.8" y="223.3">1</text>
<text x="156" y="223.3">1</text>
<text x="168.3" y="223.3">1</text>
<text x="180.6" y="223.3">1</text>
<text x="192.8" y="223.3">1</text>
<text x="19.2" y="230.1">2</text>
<text x="31.5" y="230.1">2</text>
<text x="43.8" y="230.1">2</text>
<text x="57" y="230.1">2</text>
<text x="87.2" y="230.1">2</text>
<text x="99.4" y="230.1">2</text>
<text x="112.6" y="230.1">2</text>
<text x="142.8" y="230.1">2</text>
<text x="156" y="230.1">2</text>
<text x="168.3" y="230.1">2</text>
<text x="180.6" y="230.1">2</text>
<text x="192.8" y="230.1">2</text>
</g>
</svg>
